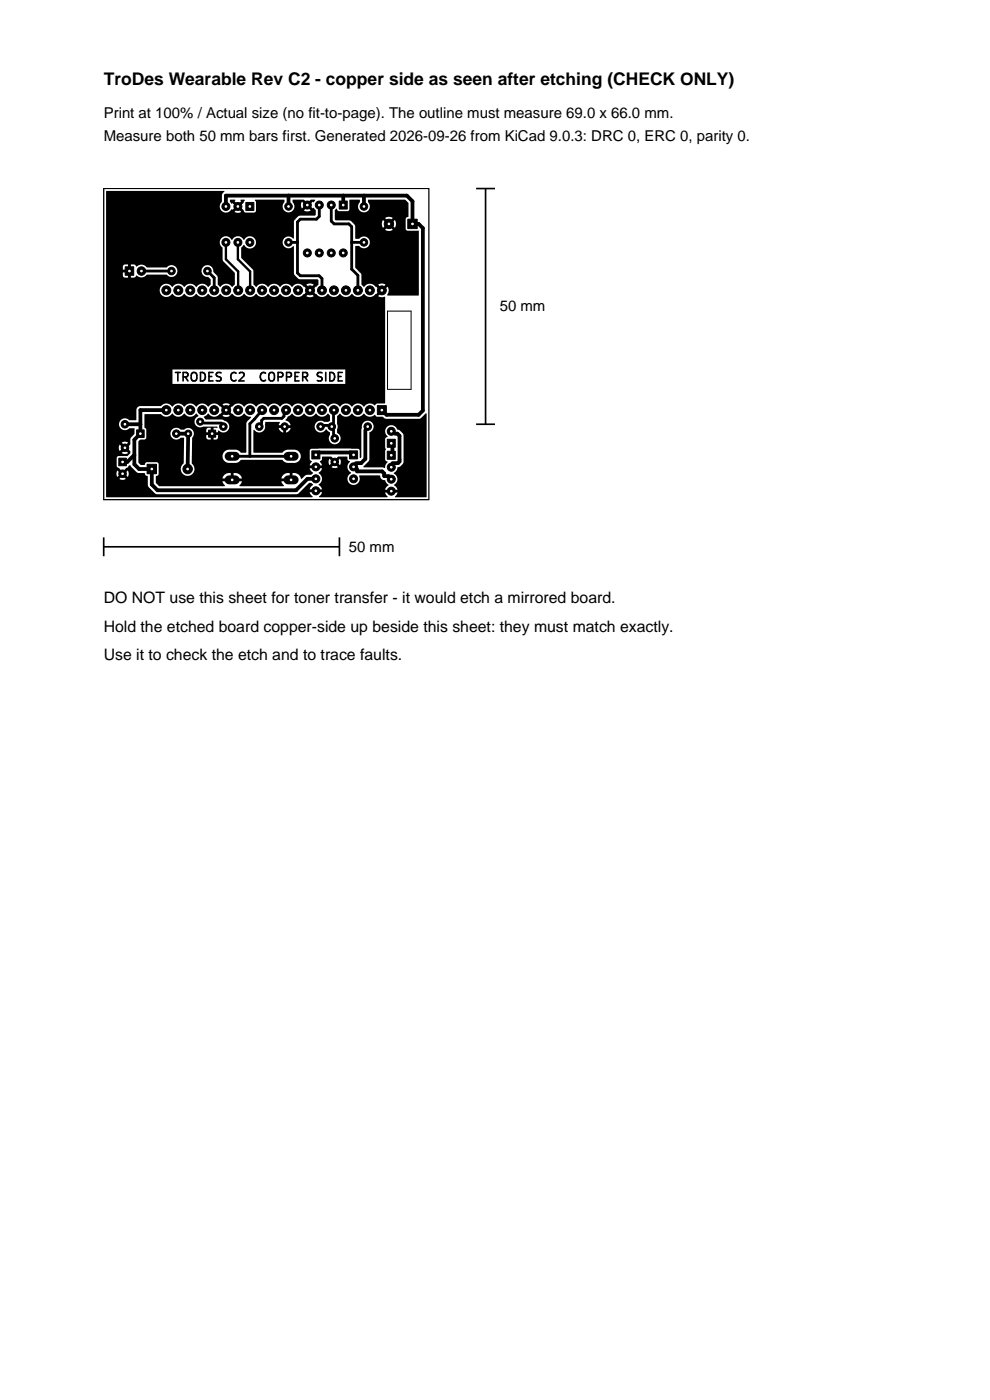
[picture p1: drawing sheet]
<svg xmlns="http://www.w3.org/2000/svg" width="210mm" height="297mm" viewBox="0 0 210 297" stroke-linecap="round" stroke-linejoin="round" font-family="sans-serif">
<path d="M101 40h4M103 40v50M56 79a.91 .91 0 0 0-.8 .9 .91 .91 0 0 0 .8 .9M67.6 79.9l.6 .1 .1 .5-.3 .3h-.4M67.6 79l.7 .1M101 90h4M22 116h50M22 114v4M72 114v4" fill="none" stroke="#000" stroke-width=".35"/>
<g fill="#000" stroke="#000" stroke-width=".21">
<path d="M26.6 56.6h1.8v1.8h-1.8zM52.1 43h1.7v1.7h-1.7zM72 42.7h1.7v1.7h-1.7zM86.5 46.5h2v2h-2zM25.2 97.2h1.6v1.6h-1.6zM29 91.2h1.6v1.6h-1.6zM31.2 98.5h2v2h-2zM44.2 91.3h1.5v1.5h-1.5zM66.1 95.7h1.7v1.7h-1.7zM74.1 95.7h1.7v1.7h-1.7zM80 86.1h1.9v1.9h-1.9zM82.1 93.2h1.7v1.7h-1.7z"/>
<path d="M82.1 95.7h1.7v1.7h-1.7z"/>
<circle cx="30" cy="57.5" r=".9"/>
<circle cx="36.4" cy="57.5" r=".8"/>
<circle cx="44" cy="57.5" r=".8"/>
<circle cx="47.9" cy="51.4" r=".85"/>
<circle cx="47.9" cy="43.8" r=".85"/>
<circle cx="50.5" cy="43.8" r=".85"/>
<circle cx="50.5" cy="51.4" r=".85"/>
<circle cx="53" cy="51.4" r=".85"/>
<circle cx="61.2" cy="43.8" r=".8"/>
<circle cx="61.2" cy="51.4" r=".8"/>
<circle cx="65.2" cy="53.7" r=".85"/>
<circle cx="65.2" cy="43.5" r=".85"/>
<circle cx="67.7" cy="43.5" r=".85"/>
<circle cx="67.7" cy="53.7" r=".85"/>
<circle cx="70.3" cy="53.7" r=".85"/>
<circle cx="70.3" cy="43.5" r=".85"/>
<circle cx="72.8" cy="53.7" r=".85"/>
<circle cx="77.2" cy="43.8" r=".8"/>
<circle cx="77.2" cy="51.4" r=".8"/>
<circle cx="82.5" cy="47.5" r="1"/>
<circle cx="35.3" cy="61.6" r=".95"/>
<circle cx="37.8" cy="61.6" r=".95"/>
<circle cx="40.4" cy="61.6" r=".95"/>
<circle cx="42.9" cy="61.6" r=".95"/>
<circle cx="45.4" cy="61.6" r=".95"/>
<circle cx="48" cy="61.6" r=".95"/>
<circle cx="50.5" cy="61.6" r=".95"/>
<circle cx="53.1" cy="61.6" r=".95"/>
<circle cx="55.6" cy="61.6" r=".95"/>
<circle cx="58.1" cy="61.6" r=".95"/>
<circle cx="60.7" cy="61.6" r=".95"/>
<circle cx="63.2" cy="61.6" r=".95"/>
<circle cx="65.8" cy="61.6" r=".95"/>
<circle cx="68.3" cy="61.6" r=".95"/>
<circle cx="70.8" cy="61.6" r=".95"/>
<circle cx="73.4" cy="61.6" r=".95"/>
<circle cx="75.9" cy="61.6" r=".95"/>
<circle cx="78.5" cy="61.6" r=".95"/>
<circle cx="81" cy="61.6" r=".95"/>
<circle cx="26.5" cy="95" r=".8"/>
<circle cx="26.5" cy="90" r=".8"/>
<circle cx="35.3" cy="87" r=".95"/>
<circle cx="37.4" cy="92" r=".8"/>
<circle cx="37.8" cy="87" r=".95"/>
<circle cx="39.8" cy="99.5" r="1"/>
<circle cx="39.9" cy="92" r=".75"/>
<circle cx="40.4" cy="87" r=".95"/>
<circle cx="42.5" cy="89.5" r=".75"/>
<circle cx="42.9" cy="87" r=".95"/>
<circle cx="45.4" cy="87" r=".95"/>
<circle cx="47.4" cy="90.5" r=".8"/>
<circle cx="48" cy="87" r=".95"/>
<circle cx="50.5" cy="87" r=".95"/>
<circle cx="53.1" cy="87" r=".95"/>
<circle cx="55" cy="90.5" r=".8"/>
<circle cx="55.6" cy="87" r=".95"/>
<circle cx="58.1" cy="87" r=".95"/>
<circle cx="60.4" cy="90.5" r=".8"/>
<circle cx="60.7" cy="87" r=".95"/>
<circle cx="63.2" cy="87" r=".95"/>
<circle cx="65.8" cy="87" r=".95"/>
<circle cx="67" cy="99" r=".85"/>
<circle cx="68" cy="90.5" r=".8"/>
<circle cx="68.3" cy="87" r=".95"/>
<circle cx="70.4" cy="90.5" r=".8"/>
<circle cx="70.8" cy="87" r=".95"/>
<circle cx="71" cy="93" r=".8"/>
<circle cx="71" cy="98" r=".8"/>
<circle cx="73.4" cy="87" r=".95"/>
<circle cx="75" cy="99" r=".85"/>
<circle cx="75.9" cy="87" r=".95"/>
<circle cx="78" cy="90.5" r=".8"/>
<circle cx="78.5" cy="87" r=".95"/>
<circle cx="83" cy="99.1" r=".85"/>
<circle cx="83" cy="91.5" r=".85"/>
<circle cx="26" cy="100.5" r=".8"/>
<circle cx="67" cy="101.6" r=".85"/>
<circle cx="67" cy="104.1" r=".85"/>
<circle cx="75" cy="101.6" r=".85"/>
<circle cx="83" cy="104.2" r=".85"/>
<circle cx="83" cy="101.7" r=".85"/>
</g>
<path d="M48.6 96.8h1.3M61.1 96.8h1.3M48.6 101.8h1.3M61.1 101.8h1.3" fill="none" stroke="#000" stroke-width="1.9"/>
<g fill="none" stroke="#000" stroke-width=".8">
<path d="M47.9 43.8v-2.3h38.4l1.2 1.2v4.8h1.3l.9 .9v38.7l-.9 .9h-6.8l-1-1M61.2 41.5v2.3M72.8 41.5v2M77.2 41.5v2.3M26.5 90h3.3M28.5 96.5l-1.5 1.5h-1M35.3 87h-5.5v5l-1.3 1.3v5.2l1 1h2.7v3.3l1.2 1.2h29.4l2.4-2.4h1.8M37.4 92h2.5l-.1 7.5M67.7 96h6.5M75.7 99.5v.5h5.3l.5 .5v.5h1M77.5 91.3v6.1l-.9 .9h-1.1M83.2 94.8v1"/>
<path d="M83.7 92h.6l.4 .5v5.4l-.3 .4h-1.2"/>
</g>
<g fill="none" stroke="#000" stroke-width=".6">
<path d="M30 57.5h6.4M44 57.5l1.4 1.4v2.7M61.2 51.4h1.9M67.7 43.5v2.4l-.6 .6h-3.4l-.6 .6v10.8l.6 .6h4l.6 .6v2.5M70.3 43.5v3.4l.6 .6h3.1l.6 .6v9l1.3 1.3v3.2M74.6 51.4h2.6M43.2 89.8h3.8M49.2 96.8h12.5M55.6 87l-2.6 2.9v6.9M60.2 87.8v.5l-.4 .5h-3.9l-.4 .4v.6M68.7 90.3h.8M70.7 87.8v2"/>
<path d="M70.7 91.3v1"/>
</g>
<path d="M47.9 51.4v3.6l2.6 2.6v4M50.5 51.4v3.6l2.6 2.6v4" fill="none" stroke="#000" stroke-width=".5"/>
<path d="M22.6 40.5h24.9l.1 .2-.3 .3-.2 .4v1.4a1.34 1.34 0 0 0 0 2 1.34 1.34 0 0 0 2.1-.4l.1 .1 .7-.6 .4 .4-.6 .7a1.35 1.35 0 0 0 1.4-.1l-.7-.6 .5-.4 1.1 1.2h1.8l.3-.1 .1-.3v-1.8l-.2-.4 .1-.1h6l.1 .4a1.27 1.27 0 0 0 0 1.9 1.27 1.27 0 0 0 1.8 0 1.27 1.27 0 0 0 0-1.9l.1-.4h2.2l.7 .6-.4 .4-.7-.6a1.35 1.35 0 0 0 0 1.4l.7-.6 .4 .4-.6 .7a1.35 1.35 0 0 0 1.4-.1l-.6-.6 .4-.4 .6 .6 .3-.1 .4 .5v.9l-.1 .2-3.4 .1-1.1 .9-.1 3.8-.1 .1a1.28 1.28 0 0 0-1.9 0 1.28 1.28 0 0 0 .1 1.9 1.28 1.28 0 0 0 1.9-.3l.1 6.1 1.1 .9 3.9 .1 .1 1.1-1.2 1.1-.5-.4 .8-.7a1.44 1.44 0 0 0-1.6 0l.7 .7-.4 .4-.9-.7a1.55 1.55 0 0 0-2.5 .1 1.55 1.55 0 0 0-2.5 0 1.55 1.55 0 0 0-2.6 0 1.55 1.55 0 0 0-2.5 0l-.5-.6-.1-3-2.5-2.6v-2.2l.6-.5a1.32 1.32 0 0 0 2 .4 1.32 1.32 0 0 0-.1-2.1 1.32 1.32 0 0 0-2 .6 1.42 1.42 0 0 0-1.2-.8 1.42 1.42 0 0 0-1.3 .8 1.35 1.35 0 0 0-2.1-.5 1.35 1.35 0 0 0 .1 2.2l.1 2.7 2.5 2.6v2.4l-.5 .6a1.6 1.6 0 0 0-2.6 0l-.5-.5-.1-1.8-.8-.9a1.26 1.26 0 0 0-1.2-1.4 1.26 1.26 0 0 0-1.4 1.1h-5.1v-.2a1.29 1.29 0 0 0-1-.9 1.29 1.29 0 0 0-1.3 .4h-4.2a1.54 1.54 0 0 0-2.2-.2l-.3-.3-.8-.1v1.1l-.3-.1-.3 .1v-1.1l-.9 .1-.2 .3v.7h1l-.1 .2 .1 .4h-1v.6l.2 .4 .9 .1v-1.1l.2 .2 .4-.2v1.1l.8-.1 .3-.4a1.53 1.53 0 0 0 2.3-.1h4.2a1.27 1.27 0 0 0 1.4 .4 1.27 1.27 0 0 0 .8-1.3h5.1v.2a1.34 1.34 0 0 0 1.5 1.2l.5 .4v1.2l-.6 .5a1.55 1.55 0 0 0-2.5 0 1.55 1.55 0 0 0-2.6 0 1.55 1.55 0 0 0-2.5 0 1.42 1.42 0 0 0-2.1-.4 1.42 1.42 0 0 0 0 2.2 1.42 1.42 0 0 0 2.1-.4 1.61 1.61 0 0 0 2.6 0 1.55 1.55 0 0 0 2.6 0 1.55 1.55 0 0 0 2.5 0 1.55 1.55 0 0 0 2.6 0 1.55 1.55 0 0 0 2.5 0 1.55 1.55 0 0 0 2.5 0 1.55 1.55 0 0 0 2.6 0 1.55 1.55 0 0 0 2.5 0 1.55 1.55 0 0 0 2.6 0 1.55 1.55 0 0 0 2.5 0 1.55 1.55 0 0 0 2.5 .1l.8-.7 .4 .4-.7 .7a1.45 1.45 0 0 0 1.6 0l-.8-.7 .5-.4 .7 .7a1.76 1.76 0 0 0 2.2 .3l.4-.4a1.55 1.55 0 0 0 2.6 0 1.55 1.55 0 0 0 2.5 0 1.55 1.55 0 0 0 2.5 0 1.55 1.55 0 0 0 2.5 .1l.8-.7 .4 .4-.7 .7 .5 .2 .9-.1 .1 .2v18.3h-8.5v-3h-36.6v3h45.1v4.1l-1.7 .1-.5 .4a1.56 1.56 0 0 0-2.4 .3 1.54 1.54 0 0 0-2.5 0 1.54 1.54 0 0 0-2.5 0 1.54 1.54 0 0 0-2.6 0 1.54 1.54 0 0 0-2.5 0 1.54 1.54 0 0 0-2.6 0 1.54 1.54 0 0 0-2.5 0 1.54 1.54 0 0 0-2.5 0 1.54 1.54 0 0 0-2.6 0 1.54 1.54 0 0 0-2.5 0 1.54 1.54 0 0 0-2.6 0 1.55 1.55 0 0 0-2.5-.1l-.7 .7-.4-.4 .6-.7a1.45 1.45 0 0 0-1.5 0l.7 .7-.4 .4-.9-.7a1.54 1.54 0 0 0-2.5 .1 1.54 1.54 0 0 0-2.5 0 1.54 1.54 0 0 0-2.6 0 1.54 1.54 0 0 0-2.5 0 1.49 1.49 0 0 0-2.4-.2l-4.7 .1-.5 .7v2.2h-1.4a1.27 1.27 0 0 0-1.9 0 1.27 1.27 0 0 0 0 1.8 1.27 1.27 0 0 0 1.9 0h1v1.1l-.8 .9-.1 1h-.4a1.3 1.3 0 0 0-1.4 0l.7 .7 .7-.7h.4v.4l-.7 .6a.41 .41 0 0 0-.4-.3 .41 .41 0 0 0-.4 .4l-.7-.7a1.3 1.3 0 0 0 0 1.4l.7-.7a.4 .4 0 0 0 .4 .4 .4 .4 0 0 0 .4-.5l.7 .8v.4h-.4l-.7-.7-.7 .7a1.3 1.3 0 0 0 1.4 0h.4l-.6 .7-1.9-.1-.2 .2-.2 .2v1.8l.2 .2 .4 .2 .7 .8 .7-.8 .9-.6 1.5 1.6 1.6 .1h-3.4l-.2-.6-.6 .6-.1-.1a.42 .42 0 0 0-.5-.2 .42 .42 0 0 0-.3 .4l-.7-.7a1.3 1.3 0 0 0 0 1.4l.7-.7a.4 .4 0 0 0 .4 .4 .4 .4 0 0 0 .4-.5l.7 .8 .2-.8h3.4l.2 .4 .4 .2v.6h-4.6l-.7-.7-.7 .7a1.3 1.3 0 0 0 1.4 0h4.6l.1 1.6 1.5 1.5 .4 .2h29.6l.4-.2 2.3-2.3h.4l.4 .4-.4 .4-.3 .6h.9v.6h-.9l.6 .9-.1 .2-43.7-.1zM48.8 42.4h1.1v.1l-.2 .2 .7 .6-.4 .4-.7-.6-.2 .1-.3-.4zM51 42.4h.9l-.2 .6-.7 .7-.5-.4 .7-.6-.2-.1zM65.3 43l.6-.6h1l-.3 .5-.3-.1-.6 .6zM71.1 44.5l.3-.2 .5 .5h2l.2-.4v-2h2.1l.1 .4a1.27 1.27 0 0 0 0 1.9 1.27 1.27 0 0 0 1.8 0 1.27 1.27 0 0 0 0-1.9l.1-.4h7.8l.6 .7v2.8l-.5 .4-.1 1.1h-2l-.2-.7-.8 .7-.4-.4 .7-.8a1.49 1.49 0 0 0-1.6 0l.7 .8-.4 .4-.8-.7a1.49 1.49 0 0 0 0 1.6l.8-.7 .4 .4-.7 .8a1.49 1.49 0 0 0 1.6 0l-.7-.8 .4-.4 .8 .7 .2-.9h2l.1 1.2 .2 .3 2.5 .1v13.6l-.1 .1h-6.5l-.1-.1a1.5 1.5 0 0 0 .1-1.8l-.7 .7-.4-.4 .7-.7a1.44 1.44 0 0 0-1.6 0l.7 .7-.4 .4-.8-.7a1.6 1.6 0 0 0-2.6 .1l-.4-.5-.1-2.3-1.2-1.4v-4.4l.7-.1a1.28 1.28 0 0 0 1.9 .2 1.28 1.28 0 0 0 0-1.9 1.28 1.28 0 0 0-1.9 .2l-.7-.1-.1-2.7-.8-1-.4-.2h-2.9l-.1-.1zM30.7 87.9h3.4a1.59 1.59 0 0 0 2.5-.2 1.55 1.55 0 0 0 2.5 0 1.55 1.55 0 0 0 2.6 0l.4 .6a1.24 1.24 0 0 0-.7 1.7 1.24 1.24 0 0 0 1.8 .5h2.8v.3h-.7v.9h.9l.1-.4a1.31 1.31 0 0 0 2.2-.2 1.31 1.31 0 0 0-1-1.9l-.4-.2h-3.5l-.4-.6 1-.7a1.55 1.55 0 0 0 2.5 .1l.8-.7 .4 .4-.7 .7a1.45 1.45 0 0 0 1.6 0l-.7-.7 .4-.4 .7 .7a1.79 1.79 0 0 0 2.1 .4l.5-.5 .5 .5 1 .3-1 1.2-.1 2.2-6.8-.1a.43 .43 0 0 0-.7-.1v-.9l-.8 .1-.2 .8 1 .1a.4 .4 0 0 0 .2 .6 .4 .4 0 0 0 .5-.5h6.8v.9h-6v-.5h-.9v1h-.6v-1h-1l.1 .7 .4 .3 1.7-.1 .3-.4h6v3.2h-1.1l-.9-.6h-1.8a1.4 1.4 0 0 0-1.2 1.5 1.4 1.4 0 0 0 1.3 1.3h1.7l.9-.6h8.8l.9 .6h1.7a1.4 1.4 0 0 0 1.3-1.4 1.4 1.4 0 0 0-1.3-1.4h-1.7l-.9 .6h-6.1v-4.7l.1-.1a1.31 1.31 0 0 0 1.7 .4 1.31 1.31 0 0 0 .6-1.6l.2-.5h2.9l.1 .1-.3 .6 1 .1a.4 .4 0 0 0 0 .5 .4 .4 0 0 0 .6 0 .4 .4 0 0 0-.1-.6h1a1.59 1.59 0 0 0-1-1.1l.4-.7 1-.7a1.55 1.55 0 0 0 2.5 0 1.55 1.55 0 0 0 2.6 0 1.55 1.55 0 0 0 2.5 0l.4 .5v1.1l-.4 .2h-.8a1.27 1.27 0 0 0-1.5-.1 1.27 1.27 0 0 0-.5 1.4h-6.1v1h-.6v-1h-1a1.3 1.3 0 0 0 1 1h.6a1.3 1.3 0 0 0 .9-1h5.2v.2a1.31 1.31 0 0 0 1.2 .7 1.31 1.31 0 0 0 1.2-.6l.8 .6v.5a1.28 1.28 0 0 0 .4 1.9 1.28 1.28 0 0 0 1.8-.6 1.28 1.28 0 0 0-.7-1.7l.1-1.2-.1-2.3 .7-.6a1.55 1.55 0 0 0 2.5 0 1.55 1.55 0 0 0 2.5 0 1.64 1.64 0 0 0 2.4 .3l.2 .4h1.4l.7 .5h7l.4-.2 1-1 .2 .1v17.6l-6.6 .1-.1-.2 .5-.8h-.9v-.6h.9l-.3-.6-.4-.4a1.42 1.42 0 0 0-.1-2.5l.6-.6 .2-.6 .7-.3 .4-.4 .2-.5v-5.6l-.2-.5-.6-.6-.5-.2a1.37 1.37 0 0 0-2.1-.7 1.37 1.37 0 0 0 0 2.3l-.4 .2-.1 .2v1.8l.2 .4-.2 .4v1.8l.5 .5-.4 .6-.1 .6-4.5-.1-.1-.1 1.1-1.1 .2-.5v-5.6a1.29 1.29 0 0 0 .9-1.6 1.29 1.29 0 0 0-1.6-.9 1.29 1.29 0 0 0-1 1.5l-.1 6.1-.1 .2-.2-.1v-1.4l-.4-.4h-9.8l-.4 .4v1.8l.5 .6-.5 .7h.9v.6l-25.3 .1-.3-.7-.3-.4 .1-5.4a1.23 1.23 0 0 0 0-1.8 1.23 1.23 0 0 0-1.8 0h-.7a1.27 1.27 0 0 0-1.8 0 1.27 1.27 0 0 0 0 1.8 1.27 1.27 0 0 0 1.9 0l.7 .1-.1 5.3a1.46 1.46 0 0 0 .2 2.5 1.46 1.46 0 0 0 2.1-1.4h24.4l.3 .5 .4 .4-.4 .4-1 .1-1 .8-.2-.1a1.5 1.5 0 0 0-1.8-1.1v.8h-.6v-.8h-.4a1.45 1.45 0 0 0-1.3 1.1h1.5v.6h-1.5l.5 .9-.1 .1h-9.2l-.1-.1 .5-.9h-1.5v-.6h1.5a1.51 1.51 0 0 0-1.8-1.1v.8h-.6v-.8h-.4a1.45 1.45 0 0 0-1.3 1.1h1.5v.6h-1.5l.5 .9-.1 .1h-13.9l-.6-.7v-1.4l.4-.2 .1-.2 .1-2.2-.2-.2-.2-.2-2.2 .1-.3 .2-.1 .3h-.8l-.5-.5v-4.4l.3-.4 1-.1 .3-.3v-1.8l-.4-.4zM68.4 96.9h1.8l.8 .7 .8-.7h1.8l.1 .7 .5 .3h-1.9l-.2-.6-.7 .6a.41 .41 0 0 0-.4-.3 .41 .41 0 0 0-.4 .4l-.7-.7a1.3 1.3 0 0 0 0 1.4l.7-.7a.4 .4 0 0 0 .4 .4 .4 .4 0 0 0 .4-.5l.7 .8 .2-.8h1.9l-.4 .6-.1 .6h-2l-.7-.7-.7 .7a1.3 1.3 0 0 0 1.4 0h2l.5 .9a.23 .23 0 0 1 .2 .2 .23 .23 0 0 1-.1 .3 1.32 1.32 0 0 0-.4 1.8 1.32 1.32 0 0 0 1.8 .4 1.32 1.32 0 0 0 .5-1.8h4.3a1.26 1.26 0 0 0 1.2 1.1l.7 .9-.4 .4-.3 .6h.9v.6h-.9l.5 .9-.1 .1h-14.3l-.1-.2 .6-.9h-.9v-.6h.9l-.3-.6-.4-.4a1.42 1.42 0 0 0 0-2.5l.4-.4 .3-.6h-.9v-.6h.9l-.5-.8 .5-.3z" fill="#000"/>
<path d="M22 40h69v66h-69zM82.2 66h5v16.6h-5z" fill="none" stroke="#000" stroke-width=".21"/>
<g fill="#fff" stroke="#fff" stroke-width=".21">
<circle cx="81" cy="87" r=".18"/>
<circle cx="78.5" cy="87" r=".18"/>
<circle cx="75.9" cy="87" r=".18"/>
<circle cx="73.4" cy="87" r=".18"/>
<circle cx="70.8" cy="87" r=".18"/>
<circle cx="68.3" cy="87" r=".18"/>
<circle cx="65.8" cy="87" r=".18"/>
<circle cx="63.2" cy="87" r=".18"/>
<circle cx="60.7" cy="87" r=".18"/>
<circle cx="58.1" cy="87" r=".18"/>
<circle cx="55.6" cy="87" r=".18"/>
<circle cx="53.1" cy="87" r=".18"/>
<circle cx="50.5" cy="87" r=".18"/>
<circle cx="48" cy="87" r=".18"/>
<circle cx="45.4" cy="87" r=".18"/>
<circle cx="42.9" cy="87" r=".18"/>
<circle cx="40.4" cy="87" r=".18"/>
<circle cx="37.8" cy="87" r=".18"/>
<circle cx="35.3" cy="87" r=".18"/>
<circle cx="81" cy="61.6" r=".18"/>
<circle cx="78.5" cy="61.6" r=".18"/>
<circle cx="75.9" cy="61.6" r=".18"/>
<circle cx="73.4" cy="61.6" r=".18"/>
<circle cx="70.8" cy="61.6" r=".18"/>
<circle cx="68.3" cy="61.6" r=".18"/>
<circle cx="65.8" cy="61.6" r=".18"/>
<circle cx="63.2" cy="61.6" r=".18"/>
<circle cx="60.7" cy="61.6" r=".18"/>
<circle cx="58.1" cy="61.6" r=".18"/>
<circle cx="55.6" cy="61.6" r=".18"/>
<circle cx="53.1" cy="61.6" r=".18"/>
<circle cx="50.5" cy="61.6" r=".18"/>
<circle cx="48" cy="61.6" r=".18"/>
<circle cx="45.4" cy="61.6" r=".18"/>
<circle cx="42.9" cy="61.6" r=".18"/>
<circle cx="40.4" cy="61.6" r=".18"/>
<circle cx="37.8" cy="61.6" r=".18"/>
<circle cx="35.3" cy="61.6" r=".18"/>
<circle cx="83" cy="96.6" r=".18"/>
<circle cx="83" cy="99.1" r=".18"/>
<circle cx="83" cy="101.7" r=".18"/>
<circle cx="83" cy="104.2" r=".18"/>
<circle cx="27.5" cy="57.5" r=".17"/>
<circle cx="30" cy="57.5" r=".17"/>
<circle cx="61.2" cy="43.8" r=".18"/>
<circle cx="61.2" cy="51.4" r=".18"/>
<circle cx="67" cy="96.5" r=".18"/>
<circle cx="67" cy="99" r=".18"/>
<circle cx="67" cy="101.6" r=".18"/>
<circle cx="67" cy="104.1" r=".18"/>
<circle cx="26" cy="98" r=".17"/>
<circle cx="26" cy="100.5" r=".17"/>
<circle cx="83" cy="94" r=".18"/>
<circle cx="83" cy="91.5" r=".18"/>
<circle cx="32.2" cy="99.5" r=".17"/>
<circle cx="39.8" cy="99.5" r=".17"/>
<circle cx="78" cy="90.5" r=".18"/>
<circle cx="70.4" cy="90.5" r=".18"/>
<circle cx="87.5" cy="47.5" r=".18"/>
<circle cx="82.5" cy="47.5" r=".17"/>
<circle cx="55" cy="90.5" r=".18"/>
<circle cx="47.4" cy="90.5" r=".17"/>
<circle cx="49.2" cy="101.8" r=".18"/>
<circle cx="61.7" cy="101.8" r=".18"/>
<circle cx="49.2" cy="96.8" r=".18"/>
<circle cx="61.7" cy="96.8" r=".18"/>
<circle cx="44" cy="57.5" r=".17"/>
<circle cx="36.4" cy="57.5" r=".17"/>
<circle cx="77.2" cy="43.8" r=".18"/>
<circle cx="77.2" cy="51.4" r=".18"/>
<circle cx="75" cy="96.5" r=".18"/>
<circle cx="75" cy="99" r=".18"/>
<circle cx="75" cy="101.6" r=".18"/>
<circle cx="72.8" cy="43.5" r=".17"/>
<circle cx="70.3" cy="43.5" r=".17"/>
<circle cx="67.7" cy="43.5" r=".17"/>
<circle cx="65.2" cy="43.5" r=".17"/>
<circle cx="72.8" cy="53.7" r=".17"/>
<circle cx="70.3" cy="53.7" r=".17"/>
<circle cx="67.7" cy="53.7" r=".17"/>
<circle cx="65.2" cy="53.7" r=".17"/>
<circle cx="53" cy="43.8" r=".18"/>
<circle cx="50.5" cy="43.8" r=".18"/>
<circle cx="47.9" cy="43.8" r=".17"/>
<circle cx="53" cy="51.4" r=".18"/>
<circle cx="50.5" cy="51.4" r=".18"/>
<circle cx="47.9" cy="51.4" r=".17"/>
<circle cx="68" cy="90.5" r=".18"/>
<circle cx="60.4" cy="90.5" r=".18"/>
<circle cx="71" cy="93" r=".18"/>
<circle cx="71" cy="98" r=".18"/>
<circle cx="26.5" cy="90" r=".18"/>
<circle cx="26.5" cy="95" r=".18"/>
<circle cx="45" cy="92" r=".18"/>
<circle cx="42.5" cy="89.5" r=".18"/>
<circle cx="39.9" cy="92" r=".18"/>
<circle cx="29.8" cy="92" r=".18"/>
<circle cx="37.4" cy="92" r=".18"/>
</g>
<text font-size="3.7" x="22" y="18">TroDes Wearable Rev C2 - copper side as seen after etching (CHECK ONLY)</text>
<g font-size="3.4">
<text x="22" y="128">DO NOT use this sheet for toner transfer - it would etch a mirrored board.</text>
<text x="22" y="134">Hold the etched board copper-side up beside this sheet: they must match exactly.</text>
<text x="22" y="140">Use it to check the etch and to trace faults.</text>
</g>
<g font-size="3.2">
<text x="22" y="25">Print at 100% / Actual size (no fit-to-page). The outline must measure 69.0 x 66.0 mm.</text>
<text x="22" y="30">Measure both 50 mm bars first. Generated 2026-09-26 from KiCad 9.0.3: DRC 0, ERC 0, parity 0.</text>
<text x="106" y="66">50 mm</text>
<text x="74" y="117.2">50 mm</text>
</g>
<g font-size="2.5">
<text x="36.7" y="81.4">TRODES</text>
<text x="49" y="81.4">C2</text>
<text x="56.6" y="81.4">COPPER</text>
<text x="69.4" y="81.4">SIDE</text>
</g>
</svg>
